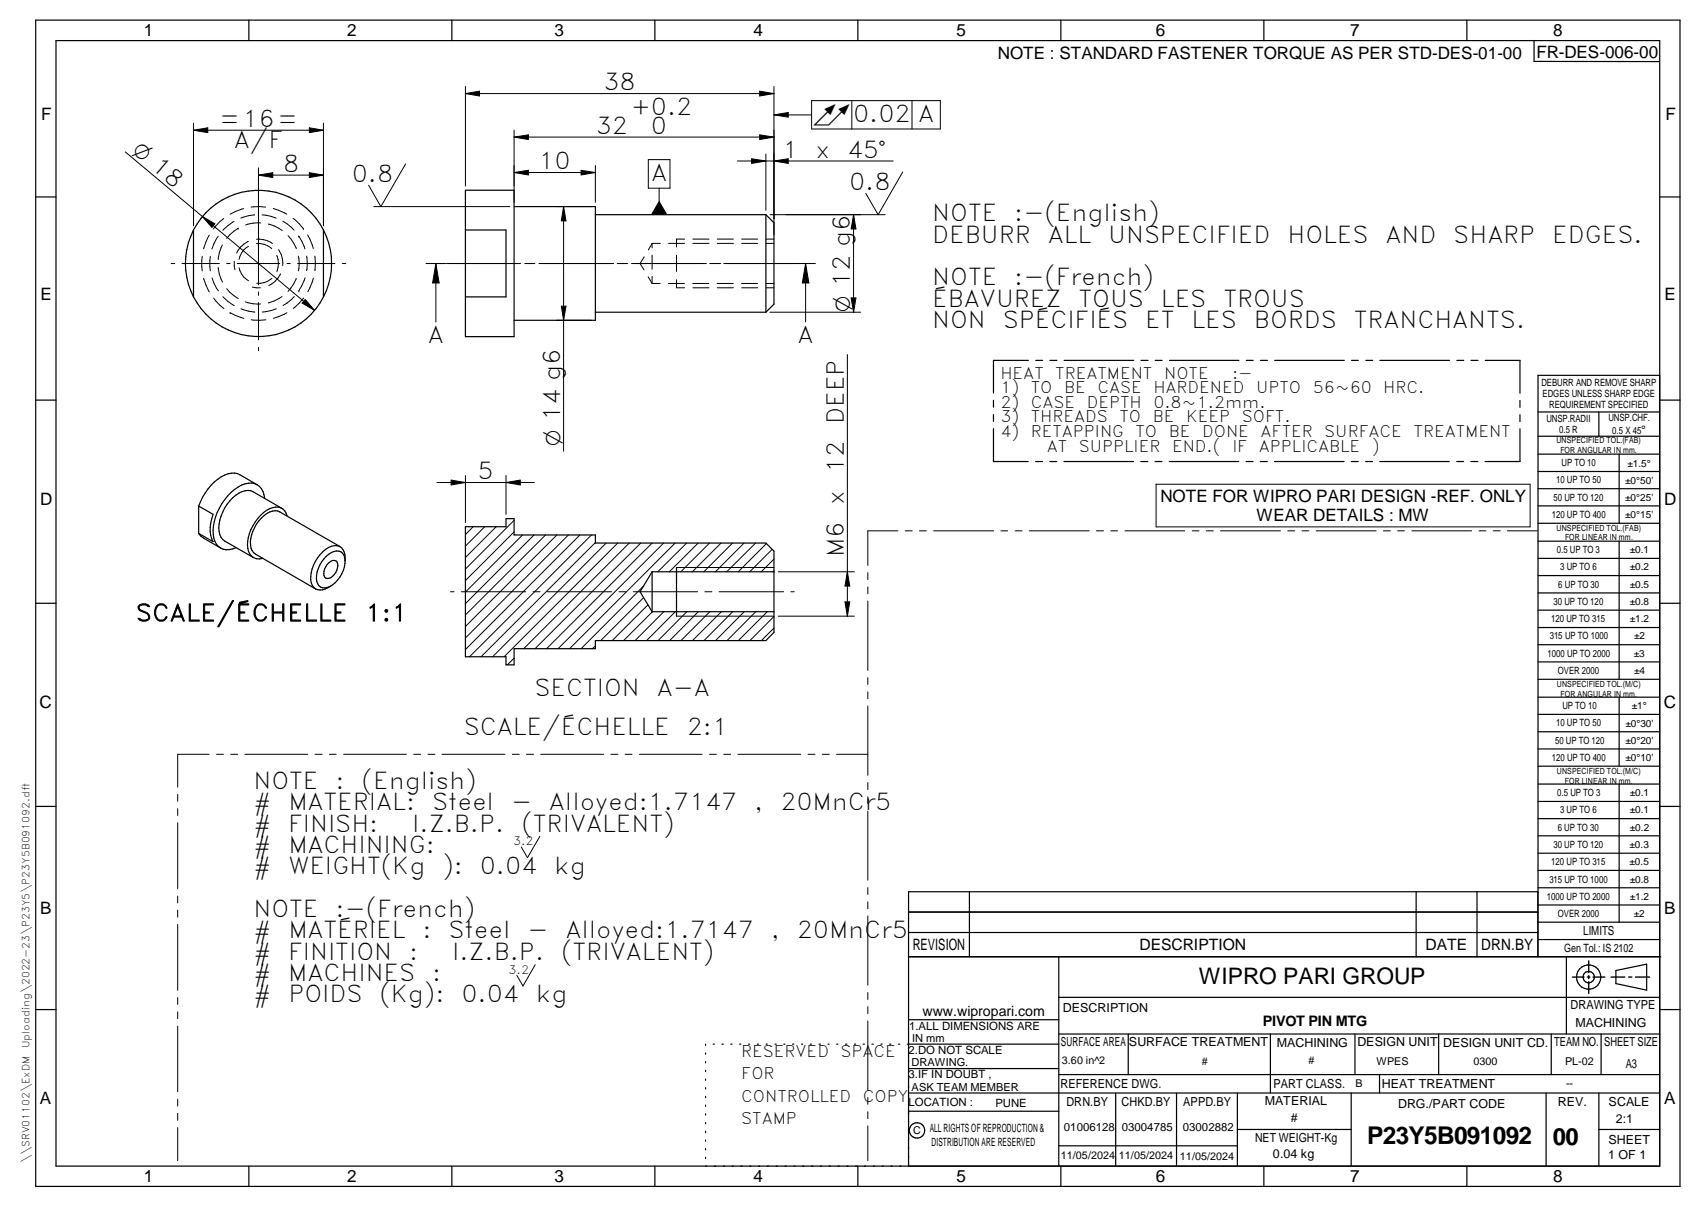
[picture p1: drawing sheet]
<svg xmlns="http://www.w3.org/2000/svg" width="420mm" height="297mm" viewBox="0 0 420 297" stroke-linecap="round" stroke-linejoin="round" font-family="sans-serif">
<g fill="none" stroke="#000" stroke-width=".3">
<path d="M8.8 5h405v287h-405zM13.8 10h395v277h-395zM61.3 5v5M111.3 5v5M161.3 5v5M211.3 5v5M261.3 5v5M311.3 5v5M361.3 5v5M377.8 9.9v5.2l30.9 .1M8.8 48.5h5M47.7 56.6a18 18 0 0 0 0 16.5"/>
<path d="M47.7 56.6v16.5M79.7 56.6a18 18 0 0 0-32 0M79.7 56.6v16.5M79.7 56.6a18 18 0 0 1 0 16.5M114.6 46.8h12v36h-12zM114.6 56.6h10v16.5h-10M126.6 50.8h20v28h-20M146.6 52.8h42M188.6 52.8v24M188.6 52.8l2 2v20l-2 2M408.8 48.5h5M79.7 73.1a18 18 0 0 1-32 0"/>
<path d="M146.6 76.8h42M8.8 98.5h5M244.7 98.5v1.7M253.3 88.7h-8.6v8M255.1 88.7h1.7M258.6 88.7h1.7M262.1 88.7h17.1M281 88.7h1.7M284.5 88.7h1.7M288 88.7h17.1M306.9 88.7h1.7M310.4 88.7h1.8"/>
<path d="M313.9 88.7h17.2M332.9 88.7h1.6M336.4 88.7h1.7M339.8 88.7h17.2M358.8 88.7h1.7M362.3 88.7h1.7M365.8 88.7h8.5v8.1M374.3 98.6v1.6M408.8 92.4h-30v143.1M408.8 98.5h5M63.3 119.3a4.6 4.6 0 0 0-4.7 .6 13.7 13.7 0 0 0-6.1 11.6 4.1 4.1 0 0 0 1.8 3.4M63.3 119.3a4 4 0 0 1 1.9 3.3"/>
<path d="M63.3 119.3l-4.2-2.5a5 5 0 0 0-5.5 1.1 14.4 14.4 0 0 0-4.7 6.6M244.7 102v1.7M244.7 105.5v8.1h8.5M255 113.6h1.7M258.5 113.6h1.8M262 113.6h17.2M281 113.6h1.7M284.5 113.6h1.7M288 113.6h17.1M306.9 113.6h1.7M310.4 113.6h1.7M313.9 113.6h17.1"/>
<path d="M332.8 113.6h1.7M336.3 113.6h1.7M339.8 113.6h17.1M358.8 113.6h1.7M362.2 113.6h1.8M374.3 105.5v8.1h-8.6M374.3 102.1v1.7M378.8 101.4h30M378.8 107.4h30M378.8 111.8h30M378.8 116h30M393.8 101.4v6"/>
<path d="M398.8 111.8v17M48.9 124.5v6.8M48.9 124.5l3.6 2.1a8.2 8.2 0 0 0 0 6.7l-3.6-2M48.9 131.3l1.2 1.1 4.2 2.5M58.2 134.8a4.4 4.4 0 0 1-3.9 .1M62.4 137.2l.7 .3 1.6-.1M69.4 125.1l-7.1-4.1a4 4 0 0 0-4.2 .9 10.7 10.7 0 0 0-4.1 8.9 3.2 3.2 0 0 0 1.3 2.3l7.1 4.1M70.7 127a2.8 2.8 0 0 0-4.3-1.8 10.6 10.6 0 0 0-5.4 9.8 2.99 2.99 0 0 0 1.4 2.2M80.3 136.9a3.4 3.4 0 0 1 3.7-1.1 3.2 3.2 0 0 1 .8 3.7 7.4 7.4 0 0 1-4.2 5.1 2.01 2.01 0 0 1-2.7-2.2 8.1 8.1 0 0 1 2.4-5.5zM81 138.5a1.22 1.22 0 0 1 1.7-.5 1.22 1.22 0 0 1 .4 1.7 2.78 2.78 0 0 1-2.8 2.6 2.18 2.18 0 0 1 0-2.9zM83.8 134.5l-14.9-8.5a3.8 3.8 0 0 0-4.5 1.5 7.8 7.8 0 0 0-2.3 8l.8 .9 14.9 8.5M85 138.1a3.4 3.4 0 0 0-1.4-3.6 4.3 4.3 0 0 0-4.8 2 8.4 8.4 0 0 0-2.1 6.9l.2 .7 .9 .8"/>
<path d="M114.6 129.6h10v-2h2v4.1h20v1.9h42l2 2v20l-2 2h-42v2h-20v4h-2v-2h-10zM166.6 139.7v11.9M378.8 120.3h30M378.8 124.5h30M378.8 128.8h30M378.8 133.2h30M378.8 137.4h30M398.8 133.2v34M8.8 148.5h5M81.5 144.2a3.6 3.6 0 0 1-3.7 .7M160.6 140.7v9.8M160.6 140.7h30"/>
<path d="M160.6 140.7l-3 4.9 3 4.9M160.6 150.5h30M378.8 141.6h30M378.8 145.9h30M378.8 150.2h30M378.8 154.4h30M378.8 158.7h30M408.8 148.5h5M378.8 162.9h30M378.8 167.2h30M378.8 171.6h30M378.8 175.8h30"/>
<path d="M398.8 171.6v17M8.8 198.5h5M378.8 180.1h30M378.8 184.3h30M378.8 188.6h30M378.8 193h30M378.8 197.2h30M398.8 193v33.9M408.8 198.5h5M238.7 219.5v16M348.8 219.5v16M363.8 219.5v16"/>
<path d="M378.8 201.5h30M378.8 205.7h30M378.8 210h30M378.8 214.2h30M378.8 218.5h30M223.8 235.5h185.2M223.8 229.5h154.9M223.8 224.5h154.9M260.8 235.5v51.5M378.7 235.5v-16h-154.9v67.5M378.8 222.7h30M378.8 226.9h30"/>
<path d="M378.8 231.2h30M385.8 235.5v19M398 238.8l7.5-1.5v6.4l-7.5-1.6zM8.8 248.5h5M173.8 257v.3M173.8 259.1v.3M175.6 257h.3M177.8 257h.3M180 257h.3M182.1 257h.3M184.4 257h.2M186.5 257h.3"/>
<path d="M188.7 257h.3M190.9 257h.3M193 257h.3M195.2 257h.3M197.4 257h.3M199.5 257h.3M201.7 257h.3M203.9 257h.3M206.1 257h.3M208.2 257h.4M210.4 257h.3M212.6 257h.3"/>
<path d="M214.7 257h.4M216.9 257h.3M219.1 257h.3M221.3 257h.3M223.8 251h37M260.8 257h-37.3M260.8 245.4h148M260.8 254.5h148M277.9 254.5v10M312.9 254.5v14.5M333.7 254.5v10M354.3 254.5v10"/>
<path d="M382 254.5v10M394.3 254.5v10M408.8 248.5h5M173.8 261.2v.4M173.8 263.4v.3M173.8 265.6v.3M173.8 267.7v.3M173.8 269.8v.3M173.8 271.9v.4M173.8 274.1v.3M173.8 276.3v.3M173.8 278.4v.3"/>
<path d="M223.8 263h37M223.8 273.5h37M260.8 264.5h148M274.8 269v18M289.8 269v18M304.7 278h28.1M304.7 269v18M332.8 269v18M339.8 264.5v4.5M380.8 269v18M393.8 269v18M393.8 278h15"/>
<path d="M408.8 269h-185M61.3 287v5M111.3 287v5M161.3 287v5M173.8 280.5v.3M173.8 282.7v.3M173.8 284.8v.3M211.3 287v5M260.8 282h43.9M261.3 287v5M311.3 287v5M361.3 287v5"/>
<circle cx="391.3" cy="240.5" r="2.99"/>
<circle cx="391.3" cy="240.5" r="1.4"/>
<circle cx="225.9" cy="278.2" r="1.89"/>
</g>
<g fill="none" stroke="#000" stroke-width=".25">
<path d="M30.8 37.4l46.7 39M47.7 30.3v25.2M47.7 32l3.5-.5v1.1zM47.7 32h32M76.2 31.5l3.5 .5-3.5 .6zM79.7 30.3v25.2M114.6 21.3v24.5M114.6 23l3.5-.6v1.2zM114.6 23h76M126.6 32v17.8M126.6 33.7l3.5-.5v1.1zM126.6 33.7h64"/>
<path d="M159.7 39.3h5.3v7h-5.3zM181.6 39.6h38.4M185.1 39.1l3.5 .5-3.5 .6zM187.1 22.4l3.5 .6-3.5 .6zM187.1 33.2l3.5 .5-3.5 .6zM188.6 37.9v13.9M190.6 21.3v36.5M190.6 28.3h9.3M190.6 39.6l3.5-.5v1.1zM190.6 28.3l3.5-.6v1.1zM199.9 24.8h31.7v6.9h-31.7zM209.8 24.8v6.9"/>
<path d="M224.6 24.8v6.9M49.9 53.3l3 1.8-.7 .9zM51.6 57.9l-.9 1.7-.5 1.6M53.8 58.1l-1.1 1.9-.5 1.3M55.1 53.8l-.9 .7-1.6 1.8M57.6 54.5l-1.5 1-1.2 1.2M58.7 56.2h.1M58.7 56.2l-2.1 1.6-.8 .9M60 51.4l-3.3 1.3M61.2 59.4a5.6 5.6 0 0 0-2.9 2.9M62.7 52.9l-1.5 .2-1.9 .6M63.2 59.9a4.9 4.9 0 0 1 3.7 1.3"/>
<path d="M63.2 58.9a5.8 5.8 0 0 1 3.9 1M63.7 41.3v28.8M63.7 43.1l3.5-.6v1.2zM63.7 43.1h16M64.2 54.9a8.5 8.5 0 0 0-3.7 .5M64.5 52.9l2.3 .4 1.2 .4M65.4 51l-1.4-.2-2.2 .2M66.1 55.2a8.3 8.3 0 0 1 3.4 1.5M67.3 51.3l3.3 1.4M69.7 54.4l1 .7 1.7 1.5M70.9 58l1.4 1.9 .7 1.3M72.2 53.8l1.5 1.3 1 1.2"/>
<path d="M73.6 58.1h.1M73.6 58.1l.7 1.3 .8 1.9M74.7 56.3h.1M75.8 57.8l1.4 3.4M76.2 42.5l3.5 .6-3.5 .6zM92.1 50.8h33.4M99.9 40.3l-6.1 10.5-3-5.2M126.6 42.5l3.5-.6v1.2zM126.6 42.5h20M137.1 50.8h8.5M138.8 50.8v60.2M138.8 50.8l.6 3.6h-1.2z"/>
<path d="M143.1 41.9l3.5 .6-3.5 .6zM146.6 40.7v9.1M160.6 59.9v1.1M160.6 59.9l-.9 1.6M160.6 59.9h2M162.3 46.3v6.5M164.7 59.9h3.9M168.6 58.8h-2v2M170.6 59.9h4M170.6 58.8h4M176.6 59.9h4M176.6 58.8h4"/>
<path d="M182.7 59.9h3.9M182.7 58.8h3.9M188.7 59.9h1.9M188.7 58.8h1.9M189.6 52.8h28.4M210.2 52.8l.6 3.5h-1.2zM210.2 52.8v24M222.3 42.3l-6 10.5-3.1-5.2M42.2 64.9h.8M44.8 64.9h9.2M49.8 63.1l-.1 1 .1 2.6M50.2 68.5l1.4 3.3"/>
<path d="M51.8 63.1l-.1 1 .1 2.5M52.2 68.4l.5 1.3 1.1 1.9M52.6 73.4l1.6 1.7 .9 .8M53.8 65.8a8.3 8.3 0 0 0 1 3.6M54.8 60.3a8.6 8.6 0 0 0-1 3.6M54.9 73l1.2 1.2 1.6 1M55.8 71l.8 .9 2.1 1.6M55.8 64.9h.9M56.7 77l3.4 1.4M56.7 77h.1M57.7 64.3l.2 2.1M58.4 64.9h10.5"/>
<path d="M58.9 65.9a5 5 0 0 0 2.3 3.2M59.3 76l1.9 .6 1.6 .2M60.4 74.3a8.8 8.8 0 0 0 3.8 .5M61.2 60.6a4.4 4.4 0 0 0-2.3 3.2M62.1 70.7l2 .1M63.7 71.8v.9M63.7 74.5v9.2M65.5 78.7l-1.5 .1-2.1-.1M67 68.5a4.7 4.7 0 0 1-3.8 1.2M68.1 76l-1.3 .4-2.2 .4M68.1 62.9a5 5 0 0 1 .1 3.9M68.6 61.4a5.7 5.7 0 0 1 1 4"/>
<path d="M69.1 67.4a6 6 0 0 1-2.9 2.9M69.5 73a9.3 9.3 0 0 1-3.4 1.5M70.6 77l-3.3 1.4M70.7 64.9h.8M72.5 73l-1.8 1.6-1 .6M72.9 68.5a8.6 8.6 0 0 1-2 3.2M73.3 64.9h9.2M73.5 63a7.9 7.9 0 0 1 0 3.7M73.6 71.5h.1M74.8 73.4l-2.6 2.5M75.1 68.4l-1.5 3.1M75.2 73.7l2.3 2.7-3.1-1.8z"/>
<path d="M75.5 63l.2 1.9-.2 1.7M77.2 68.5l-1.4 3.3M77.5 63l.2 1.9-.2 1.7M84.3 64.9h.9M104.9 64.9h4.9M107.3 64.9v14.3M107.3 64.9l.9 4.7h-1.7zM110 64.9h18.2M129.2 64.9h2.5M132.7 64.9h18.4M137.1 78.8h8.5M138.2 75.4h1.2l-.6 3.4z"/>
<path d="M152 64.9h2.6M155.5 64.9h18.5M158.7 63.2l-1.1 1.7 1 1.5M159.6 68.1l1 1.7M160.6 62.8v3.5M160.6 68v1.8M160.6 69.8h2M164.6 69.8h4M166.6 68.8v2h2M166.6 62.8v4M170.6 69.8h4M170.6 70.8h4"/>
<path d="M174.8 64.9h2.7M176.6 69.8h4M176.6 70.8h4M178.3 64.9h22.5M182.6 69.8h4M182.7 70.8h3.9M188.6 69.8h2M188.7 70.8h1.9M189.6 76.8h22.4M198.4 64.9l.8 4.7h-1.6zM198.4 64.9v14.3M209.6 73.3h1.2l-.6 3.5z"/>
<path d="M63.7 85.5v.8M208.7 87.2v64.4M107.6 118.7h24M111.1 118.2l3.5 .5-3.5 .6zM114.6 117v11.6M124.6 118.7l3.5-.5v1.1zM124.6 117v9.6M284.7 119.2h92.1v10.5h-92.1zM116.5 129.6l-1.9 2M119.4 129.6l-4.8 4.8M122.2 129.6l-7.6 7.6M126.6 128.1l-12 11.9"/>
<path d="M126.6 130.9l-12 12M128.7 131.7l-14.1 14M131.5 131.7l-16.9 16.8M134.4 131.7l-19.8 19.6M137.1 131.7l-22.5 22.5M140 131.7l-25.4 25.3M142.8 131.7l-28.2 28.2M145.7 131.7l-30.1 29.9M146.6 133.5l-28.1 28.1M149.3 133.6l-28 28M152.1 133.6l-27.9 28M155 133.6l-26 26"/>
<path d="M157.8 133.6l-26 26M160.6 133.6l-26 26M163.4 133.6l-26 26M166.3 133.6l-26 26M166.6 139.7h24M169.1 133.6l-7.1 7.1M171.9 133.6l-7.1 7.1M174.7 133.6l-7 7.1M177.6 133.6l-7.1 7.1M180.4 133.6l-7.1 7.1M183.2 133.6l-7 7.1M186.1 133.6l-7.1 7.1"/>
<path d="M188.8 133.8l-7 6.9M190.2 135.2l-5.6 5.5M190.6 137.6l-3.1 3.1M221.1 130.6h-7.4v8.5M222.9 130.6h1.8M226.4 130.6h1.7M229.9 130.6h14.8M246.5 130.6h1.7M250 130.6h1.7M253.5 130.6h14.8M270 130.6h1.8M273.5 130.6h1.7"/>
<path d="M277.1 130.6h14.7M293.6 130.6h1.7M297.1 130.6h1.7M300.6 130.6h14.8M317.2 130.6h1.6M320.7 130.6h1.7M324.1 130.6h14.8M340.7 130.6h1.7M344.2 130.6h1.7M347.7 130.6h14.7M364.3 130.6h1.7M367.7 130.6h1.8"/>
<path d="M371.3 130.6h7.3M110.9 145.6h.9M113.6 145.6h15.9M131.3 145.6h1.7M134.8 145.6h15.9M146.6 159l-.7 .6M152.4 145.6h1.8M155.9 145.6h15.9M158.5 144.2l-15.4 15.4M158.5 147.1l-10.6 10.5M159.6 148.8l-8.8 8.8M160.7 150.5l-7.1 7.1"/>
<path d="M163.5 150.5l-7.1 7.1M166.3 150.5l-7.1 7.1M166.6 151.6h24M169.2 150.5l-7.1 7.1M172 150.5l-7.1 7.1M173.6 145.6h1.7M174.8 150.5l-7.1 7.1M177.1 145.6h15.9M177.7 150.5l-7.2 7.1M180.5 150.5l-7.1 7.1M183.3 150.5l-7.1 7.1M186.1 150.5l-7 7.1"/>
<path d="M189 150.5l-7.1 7.1M190.6 154.6l-3.1 3M190.6 151.7l-5.9 5.9M190.6 140.4l-.3 .3M191.7 151.6h18.7M191.7 140.7h18.7M194.8 145.6h.8M208.1 148.1h1.2l-.6 3.5zM208.7 140.7l.6 3.5h-1.2zM213.7 140.9v1.7M213.7 144.4v1.7M213.7 147.9v17.1"/>
<path d="M126.6 162l-1.6 1.6M213.7 166.8v1.6M213.7 170.3v1.7M213.7 173.7v17.1M43.8 195.5v1.7M43.8 199v1.7M51.5 185.6h-7.7v8.1M53.3 185.6h1.7M56.8 185.6h1.7M60.3 185.6h15.5M77.6 185.6h1.7M81.1 185.6h1.7"/>
<path d="M84.6 185.6h15.5M101.9 185.6h1.7M105.4 185.6h1.7M108.9 185.6h15.5M126.2 185.6h1.7M129.7 185.6h1.7M133.2 185.6h15.5M150.4 185.6h1.8M154 185.6h1.6M157.5 185.6h15.4M174.7 185.6h1.7M178.3 185.6h1.6"/>
<path d="M181.7 185.6h15.5M199 185.6h1.7M202.5 185.6h1.7M206 185.6h7.7M213.7 192.6v1.7M213.7 196.1v1.7M213.7 199.6v17M43.8 202.5v16.2M133 205.8l-3.1 5.3-1.5-2.7M213.7 218.4v1.7M43.8 220.5v1.7M43.8 224v1.7"/>
<path d="M43.8 227.5v16.2M131.8 237.4l-3 5.3-1.5-2.7M213.7 221.9v1.7M213.7 225.4v17M43.8 245.5v1.7M43.8 249v1.7M43.8 252.5v16.2M213.7 244.3v1.7M213.7 247.7v1.8M213.7 251.2v17.1M43.8 270.5v1.7M43.8 274v1.7"/>
<path d="M43.8 277.5v8.1M213.7 270.1v1.7M213.7 273.6v1.7M213.7 277.1v8.5"/>
</g>
<path d="M391.3 236.5v2.9M387.3 240.5h2.8M390.9 240.5h.7M391.3 240.1v.7M391.3 241.6v2.9M392.3 240.5h3M396.8 240.5h3.4M401.1 240.5h.8M402.8 240.5h3.5" fill="none" stroke="#000" stroke-width=".34"/>
<g fill="#000">
<path d="M47.7 32l3.5-.5v1.1zM76.2 31.5l3.5 .5-3.5 .6zM114.6 23l3.5-.6v1.2zM126.6 33.7l3.5-.5v1.1zM185.1 39.1l3.5 .5-3.5 .6zM187.1 22.4l3.5 .6-3.5 .6zM187.1 33.2l3.5 .5-3.5 .6zM190.6 39.6l3.5-.5v1.1zM190.6 28.3l3.5-.6v1.1zM49.9 53.3l3 1.8-.7 .9zM63.7 43.1l3.5-.6v1.2zM76.2 42.5l3.5 .6-3.5 .6z"/>
<path d="M126.6 42.5l3.5-.6v1.2zM138.8 50.8l.6 3.6h-1.2zM143.1 41.9l3.5 .6-3.5 .6zM162.3 49.4l2.1 3.4h-4.1zM210.2 52.8l.6 3.5h-1.2zM75.2 73.7l2.3 2.7-3.1-1.8zM107.3 64.9l.9 4.7h-1.7zM138.2 75.4h1.2l-.6 3.4zM198.4 64.9l.8 4.7h-1.6zM209.6 73.3h1.2l-.6 3.5zM111.1 118.2l3.5 .5-3.5 .6zM124.6 118.7l3.5-.5v1.1z"/>
<path d="M208.1 148.1h1.2l-.6 3.5zM208.7 140.7l.6 3.5h-1.2z"/>
</g>
<text font-size="6" x="336.8" y="281.6">P23Y5B091092</text>
<text font-size="5.9" x="382.5" y="281.9">00</text>
<g font-size="5.7">
<text x="148.7" y="22.1">38</text>
<text x="155.4" y="28.3">+0.2</text>
<text x="54" y="31.2">=16=</text>
<text x="146.8" y="32.9">32</text>
<text x="160.3" y="32.9">0</text>
<text x="210.1" y="30">0.02 A</text>
<text x="57.6" y="36.4">A/F</text>
<text x="132.7" y="41.6">10</text>
<text x="192.7" y="38.8">1</text>
<text x="200.8" y="38.8">x</text>
<text x="208.6" y="38.8">45°</text>
<text x="69.7" y="42.2">8</text>
<text x="86.7" y="44.7">0.8</text>
<text x="160.3" y="44.5">A</text>
<text x="209.1" y="46.7">0.8</text>
<text x="229.6" y="54.5">NOTE</text>
<text x="229.6" y="59.7">DEBURR</text>
<text x="249.8" y="54.5">:-(English)</text>
<text x="258" y="59.7">ALL</text>
<text x="272.9" y="59.7">UNSPECIFIED</text>
<text x="317.1" y="59.7">HOLES</text>
<text x="341.2" y="59.7">AND</text>
<text x="357.9" y="59.7">SHARP</text>
<text x="382.3" y="59.7">EDGES.</text>
<text x="229.6" y="70.2">NOTE</text>
<text x="249.8" y="70.2">:-(French)</text>
<text x="229.6" y="75.5">ÉBAVUREZ</text>
<text x="265.6" y="75.5">TOUS</text>
<text x="285.9" y="75.5">LES</text>
<text x="301.3" y="75.5">TROUS</text>
<text x="229.6" y="80.7">NON</text>
<text x="247" y="80.7">SPÉCIFIÉS</text>
<text x="282" y="80.7">ET</text>
<text x="293.4" y="80.7">LES</text>
<text x="308.8" y="80.7">BORDS</text>
<text x="333.4" y="80.7">TRANCHANTS.</text>
<text x="105.4" y="84.5">A</text>
<text x="196.4" y="84.5">A</text>
<text x="207.8" y="104.3" transform="rotate(-90 207.8 104.3)">DEEP</text>
<text x="117.6" y="117.9">5</text>
<text x="207.8" y="116.4" transform="rotate(-90 207.8 116.4)">12</text>
<text x="207.8" y="124.2" transform="rotate(-90 207.8 124.2)">x</text>
<text x="207.8" y="137" transform="rotate(-90 207.8 137)">M6</text>
<text x="33.4" y="152.9">SCALE/ÉCHELLE</text>
<text x="90" y="152.9">1:1</text>
<text x="131.6" y="171.3">SECTION</text>
<text x="161.8" y="171.3">A-A</text>
<text x="114.2" y="180.8">SCALE/ÉCHELLE</text>
<text x="169.1" y="180.8">2:1</text>
<text x="62.4" y="194.1">NOTE</text>
<text x="82.6" y="194.1">:</text>
<text x="89" y="194.1">(English)</text>
<text x="62.4" y="199.4">#</text>
<text x="71" y="199.4">MATERIAL:</text>
<text x="106.4" y="199.4">Steel</text>
<text x="125.9" y="199.4">-</text>
<text x="135.2" y="199.4">Alloyed:1.7147</text>
<text x="185.8" y="199.4">,</text>
<text x="192.2" y="199.4">20MnCr5</text>
<text x="62.4" y="204.6">#</text>
<text x="62.4" y="209.9">#</text>
<text x="71" y="204.6">FINISH:</text>
<text x="71" y="209.9">MACHINING:</text>
<text x="101.5" y="204.6">I.Z.B.P.</text>
<text x="128.4" y="204.6">(TRIVALENT)</text>
<text x="62.4" y="215.1">#</text>
<text x="71" y="215.1">WEIGHT(Kg</text>
<text x="108.9" y="215.1">):</text>
<text x="118.2" y="215.1">0.04</text>
<text x="136.5" y="215.1">kg</text>
<text x="62.4" y="225.6">NOTE</text>
<text x="82.6" y="225.6">:-(French)</text>
<text x="62.4" y="230.9">#</text>
<text x="71" y="230.9">MATÉRIEL</text>
<text x="104.1" y="230.9">:</text>
<text x="110.5" y="230.9">Steel</text>
<text x="129.9" y="230.9">-</text>
<text x="139.3" y="230.9">Alloyed:1.7147</text>
<text x="189.8" y="230.9">,</text>
<text x="196.3" y="230.9">20MnCr5</text>
<text x="62.4" y="236.1">#</text>
<text x="71" y="236.1">FINITION</text>
<text x="100.7" y="236.1">:</text>
<text x="111.3" y="236.1">I.Z.B.P.</text>
<text x="138.2" y="236.1">(TRIVALENT)</text>
<text x="62.4" y="241.4">#</text>
<text x="71" y="241.4">MACHINES</text>
<text x="106.4" y="241.4">:</text>
<text x="62.4" y="246.6">#</text>
<text x="71" y="246.6">POIDS</text>
<text x="93.5" y="246.6">(Kg):</text>
<text x="113.7" y="246.6">0.04</text>
<text x="132" y="246.6">kg</text>
</g>
<text font-size="5.6" x="295.3" y="242.2">WIPRO PARI GROUP</text>
<g font-size="5.4">
<text x="200.2" y="30">_</text>
<text x="32.4" y="37.5" transform="rotate(40 32.4 37.5)">O 18</text>
<text x="209.3" y="76.8" transform="rotate(-90 209.3 76.8)">O 12 g6</text>
<text x="138" y="109.8" transform="rotate(-90 138 109.8)">O 14 g6</text>
</g>
<g font-size="4.2">
<text x="35.4" y="9">1</text>
<text x="85.5" y="8.9">2</text>
<text x="136.6" y="9">3</text>
<text x="185.6" y="9">4</text>
<text x="235.6" y="9">5</text>
<text x="284.6" y="8.8">6</text>
<text x="332.6" y="9">7</text>
<text x="382.6" y="9">8</text>
<text x="245.7" y="14.6">NOTE : STANDARD FASTENER TORQUE AS PER STD-DES-01-00</text>
<text x="378.4" y="14.4">FR-DES-006-00</text>
<text x="10.1" y="29.6">F</text>
<text x="410.2" y="29.6">F</text>
<text x="9.9" y="73.9">E</text>
<text x="409.9" y="73.9">E</text>
<text x="9.9" y="124.2">D</text>
<text x="285.8" y="123.7">NOTE FOR WIPRO PARI DESIGN -REF. ONLY</text>
<text x="409.9" y="124.2">D</text>
<text x="309.4" y="128.1">WEAR DETAILS : MW</text>
<text x="9.7" y="174.3">C</text>
<text x="409.7" y="174.3">C</text>
<text x="9.9" y="225">B</text>
<text x="409.8" y="225">B</text>
<text x="9.8" y="271.7">A</text>
<text x="409.8" y="271.7">A</text>
<text x="35.4" y="291">1</text>
<text x="85.5" y="290.9">2</text>
<text x="136.6" y="291">3</text>
<text x="185.6" y="291">4</text>
<text x="235.6" y="291">5</text>
<text x="284.6" y="290.8">6</text>
<text x="332.6" y="291">7</text>
<text x="382.6" y="291">8</text>
</g>
<g font-size="3.9">
<text x="246.4" y="93.2">HEAT</text>
<text x="259.9" y="93.2">TREATMENT</text>
<text x="286.7" y="93.2">NOTE</text>
<text x="303.4" y="93.2">:-</text>
<text x="246.4" y="96.8">1)</text>
<text x="246.4" y="100.4">2)</text>
<text x="253.9" y="96.8">TO</text>
<text x="253.9" y="100.4">CASE</text>
<text x="262.1" y="96.8">BE</text>
<text x="267.7" y="100.4">DEPTH</text>
<text x="270.3" y="96.8">CASE</text>
<text x="284.1" y="96.8">HARDENED</text>
<text x="284.1" y="100.4">0.8~1.2mm.</text>
<text x="309.4" y="96.8">UPTO</text>
<text x="323.3" y="96.8">56~60</text>
<text x="340.7" y="96.8">HRC.</text>
<text x="246.4" y="104">3)</text>
<text x="246.4" y="107.6">4)</text>
<text x="253.9" y="104">THREADS</text>
<text x="253.9" y="107.6">RETAPPING</text>
<text x="275.7" y="104">TO</text>
<text x="279.6" y="107.6">TO</text>
<text x="283.9" y="104">BE</text>
<text x="287.9" y="107.6">BE</text>
<text x="292.1" y="104">KEEP</text>
<text x="296.1" y="107.6">DONE</text>
<text x="305.8" y="104">SOFT.</text>
<text x="310.5" y="107.6">AFTER</text>
<text x="326.2" y="107.6">SURFACE</text>
<text x="348.1" y="107.6">TREATMENT</text>
<text x="257.8" y="111.2">AT</text>
<text x="265.7" y="111.2">SUPPLIER</text>
<text x="288.7" y="111.2">END.(</text>
<text x="303.5" y="111.2">IF</text>
<text x="310.1" y="111.2">APPLICABLE</text>
<text x="337.9" y="111.2">)</text>
<text x="224.8" y="233.8">REVISION</text>
<text x="280.7" y="233.8">DESCRIPTION</text>
<text x="351.1" y="233.8">DATE</text>
<text x="364.8" y="233.8">DRN.BY</text>
<text x="182.6" y="260">RESERVED</text>
<text x="207" y="260">SPACE</text>
<text x="182.6" y="265.6">FOR</text>
<text x="182.6" y="271.2">CONTROLLED</text>
<text x="212.5" y="271.2">COPY</text>
<text x="182.6" y="276.7">STAMP</text>
</g>
<text font-size="3.6" x="311.1" y="252.6">PIVOT PIN MTG</text>
<text font-size="3.5" x="227.2" y="250">www.wipropari.com</text>
<g font-size="3.1">
<text x="389.9" y="230.2">LIMITS</text>
<text x="261.8" y="249">DESCRIPTION</text>
<text x="386.8" y="248.4">DRAWING TYPE</text>
<text x="261.3" y="257.5">SURFACE AREA</text>
<text x="278" y="257.5">SURFACE TREATMENT</text>
<text x="314.5" y="257.6">MACHINING</text>
<text x="334.3" y="257.5">DESIGN UNIT</text>
<text x="355.4" y="257.6">DESIGN UNIT CD.</text>
<text x="382.8" y="257.3">TEAM NO.</text>
<text x="388" y="252.8">MACHINING</text>
<text x="395.1" y="257.4">SHEET SIZE</text>
<text x="400.4" y="262.8">A3</text>
<text x="261.2" y="267.8">REFERENCE DWG.</text>
<text x="313.6" y="267.7">PART CLASS.</text>
<text x="340.3" y="267.7">HEAT TREATMENT</text>
<text x="262.6" y="272.2">DRN.BY</text>
<text x="276.2" y="272.1">CHKD.BY</text>
<text x="291.4" y="272.2">APPD.BY</text>
<text x="311.5" y="272">MATERIAL</text>
<text x="344.3" y="272.6">DRG./PART CODE</text>
<text x="383.7" y="272.2">REV.</text>
<text x="396.2" y="272.3">SCALE</text>
<text x="309.1" y="280.9">NET WEIGHT-Kg</text>
<text x="317.9" y="276.1">#</text>
<text x="396.1" y="281.4">SHEET</text>
<text x="397.9" y="276.4">2:1</text>
<text x="313.5" y="285.1">0.04 kg</text>
<text x="396.1" y="285.3">1 OF 1</text>
</g>
<text font-size="3" x="404.2" y="106.8">°</text>
<g font-size="2.8">
<text x="126.4" y="208">3.2</text>
<text x="125.3" y="239.6">3.2</text>
<text x="385.2" y="234.4">Gen Tol.: IS 2102</text>
<text x="223.9" y="253.4">1.ALL DIMENSIONS ARE</text>
<text x="223.8" y="259.3">2.DO NOT SCALE</text>
<text x="223.8" y="265.4">3.IF IN DOUBT ,</text>
<text x="223.8" y="272.2">LOCATION :</text>
<text x="245.1" y="272.4">PUNE</text>
<text x="229" y="278.7">ALL RIGHTS OF REPRODUCTION &amp;</text>
<text x="262" y="278.3">01006128</text>
<text x="276.3" y="278.2">03004785</text>
<text x="291.3" y="278.3">03002882</text>
<text x="229.4" y="282.1">DISTRIBUTION ARE RESERVED</text>
</g>
<g font-size="2.7">
<text x="224.7" y="256.4">IN mm</text>
<text x="224.5" y="262.4">DRAWING.</text>
<text x="261.5" y="261.9">3.60 in^2</text>
<text x="296" y="262">#</text>
<text x="322.2" y="261.7">#</text>
<text x="339" y="262">WPES</text>
<text x="362.9" y="262.1">0300</text>
<text x="385.4" y="262.1">PL-02</text>
<text x="224.5" y="268.4">ASK TEAM MEMBER</text>
<text x="333.9" y="267.5">B</text>
<text x="385.7" y="267.6">--</text>
<text x="224.9" y="279.2">C</text>
<text x="261.3" y="285.2">11/05/2024</text>
<text x="275.6" y="285.2">11/05/2024</text>
<text x="290.6" y="285.4">11/05/2024</text>
</g>
<g font-size="2.5">
<text x="379.6" y="95">DEBURR AND REMOVE SHARP</text>
<text x="379.9" y="97.7">EDGES UNLESS SHARP EDGE</text>
<text x="381.5" y="100.5">REQUIREMENT SPECIFIED</text>
<text x="380.9" y="103.8">UNSP.RADII</text>
<text x="384" y="106.6">0.5 R</text>
<text x="396.1" y="103.6">UNSP.CHF.</text>
<text x="397.1" y="106.8">0.5 X 45</text>
<text x="383.2" y="119">10 UP TO 50</text>
<text x="384.6" y="114.7">UP TO 10</text>
<text x="400.3" y="119">±0°50'</text>
<text x="400.8" y="114.8">±1.5°</text>
<text x="382.6" y="123.2">50 UP TO 120</text>
<text x="400.3" y="123.2">±0°25'</text>
<text x="382.2" y="127.4">120 UP TO 400</text>
<text x="400.3" y="127.4">±0°15'</text>
<text x="383.4" y="136.1">0.5 UP TO 3</text>
<text x="401.4" y="136.1">±0.1</text>
<text x="384.2" y="140.4">3 UP TO 6</text>
<text x="401.4" y="140.3">±0.2</text>
<text x="382.6" y="148.8">30 UP TO 120</text>
<text x="383.8" y="144.6">6 UP TO 30</text>
<text x="401.4" y="148.9">±0.8</text>
<text x="401.4" y="144.7">±0.5</text>
<text x="382" y="153.1">120 UP TO 315</text>
<text x="401.4" y="153.1">±1.2</text>
<text x="381.2" y="161.6">1000 UP TO 2000</text>
<text x="381.7" y="157.4">315 UP TO 1000</text>
<text x="402.4" y="161.6">±3</text>
<text x="402.5" y="157.4">±2</text>
<text x="383.7" y="165.9">OVER 2000</text>
<text x="402.5" y="165.9">±4</text>
<text x="383.2" y="178.8">10 UP TO 50</text>
<text x="384.8" y="174.5">UP TO 10</text>
<text x="400.3" y="178.8">±0°30'</text>
<text x="401.9" y="174.6">±1°</text>
<text x="383" y="183">50 UP TO 120</text>
<text x="400.3" y="183.1">±0°20'</text>
<text x="382.2" y="187.3">120 UP TO 400</text>
<text x="400.3" y="187.3">±0°10'</text>
<text x="383.5" y="195.9">0.5 UP TO 3</text>
<text x="401.4" y="196">±0.1</text>
<text x="384.2" y="200.1">3 UP TO 6</text>
<text x="401.4" y="200.2">±0.1</text>
<text x="382.6" y="208.7">30 UP TO 120</text>
<text x="383.7" y="204.4">6 UP TO 30</text>
<text x="401.4" y="208.7">±0.3</text>
<text x="401.4" y="204.4">±0.2</text>
<text x="382" y="213">120 UP TO 315</text>
<text x="401.4" y="212.9">±0.5</text>
<text x="381" y="221.4">1000 UP TO 2000</text>
<text x="381.6" y="217.2">315 UP TO 1000</text>
<text x="401.4" y="221.4">±1.2</text>
<text x="401.4" y="217.2">±0.8</text>
<text x="383.7" y="225.7">OVER 2000</text>
<text x="402.4" y="225.7">±2</text>
</g>
<g font-size="2.4">
<text x="7.2" y="258" transform="rotate(-90 7.2 258)">Uploading\2022-23\P23Y5\P23Y5B091092.dft</text>
<text x="7.2" y="286.3" transform="rotate(-90 7.2 286.3)">\\SRV01102\ExDM</text>
</g>
<g font-size="2.1">
<text x="383.3" y="109.1">UNSPECIFIED TOL.(FAB)</text>
<text x="384.3" y="111.4">FOR ANGULAR IN mm.</text>
<text x="383.4" y="130.6">UNSPECIFIED TOL.(FAB)</text>
<text x="385.4" y="133">FOR LINEAR IN mm.</text>
<text x="383.4" y="169">UNSPECIFIED TOL.(M/C)</text>
<text x="384.3" y="171.4">FOR ANGULAR IN mm.</text>
<text x="383.4" y="190.5">UNSPECIFIED TOL.(M/C)</text>
<text x="385.4" y="192.8">FOR LINEAR IN mm.</text>
</g>
</svg>
